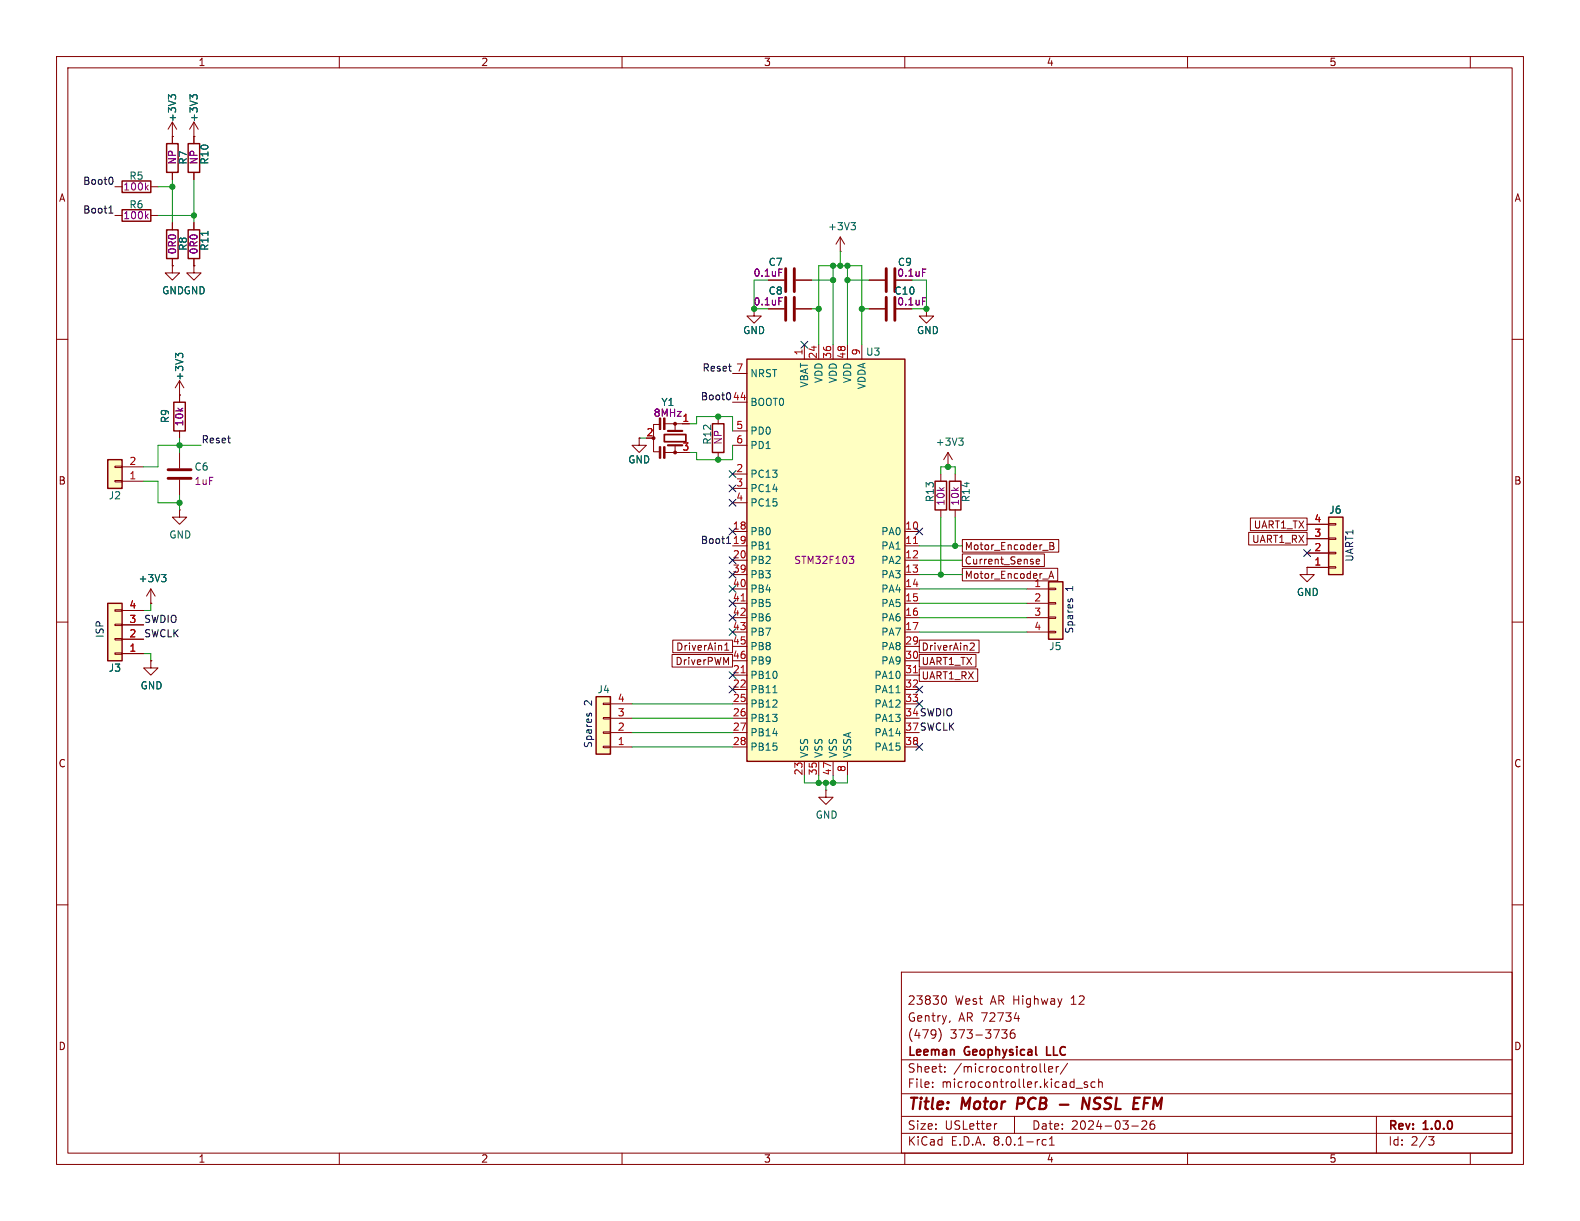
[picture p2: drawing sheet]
<svg xmlns="http://www.w3.org/2000/svg" width="279mm" height="216mm" viewBox="0 0 279 216" stroke-linecap="round" stroke-linejoin="round" font-family="sans-serif">
<g fill="none" stroke="#840000" stroke-width=".18">
<path d="M10 10h259.4v195.9h-259.4zM12 12h255.4v191.9h-255.4zM60 10v2M110 10v2M160 10v2M210 10v2M260 10v2M10 60h2M267.4 60h2M10 110h2M267.4 110h2M10 160h2"/>
<path d="M267.4 160h2M159.4 171.9h108v32h-108zM166.9 176.1a.81 .81 0 0 1 .5 .6 .81 .81 0 0 1-.3 .8l-.2 .1M180.1 179.6v1M159.4 197.4h108M159.4 193.4h108M159.4 187.4h108M164.9 192.1v.2M164.9 191.4v.1M166.1 181.9a1.74 1.74 0 0 1-.1 2.3M167.1 189.4v.2M167.1 188.7v.1"/>
<path d="M168 180.5l-.1 .3M176.3 198.7l-.3 .1M177.1 182.1h1l-.5 .6 .4 .1 .1 .5-.3 .3h-.4M179.4 182.1a.59 .59 0 0 0-.8 .6v.6l.2 .2 .4 .1 .2-.2 .1-.5-.1-.2h-.5l-.3 .2M179.4 180.1h.9M179.4 197.4v3M184.7 188.1v1.3l.2 .2M185.4 189.1l.7-.2v-.2l-.5-.1-.2 .2 .1 .7h.6M186.8 188.6v1M187.2 188.6l-.3 .1-.1 .2M188.8 188l-1.3 1.9M190.3 192.4h1.1"/>
<path d="M192.3 191.4l-.4-.1-.2 .2 .1 .2 .5 .2v.3h-.6M193.6 191.4l-.4-.1-.3 .3v.4l.2 .2h.5M194.3 191.4l.2-.1 .4 .1v.9M194.3 190.8v1.5M200.1 199.1h1.2M201.9 198.3l.6-.1 .2 .1 .1 .3-.9 1.1h.9M204.1 198.2a.59 .59 0 0 0-.7 .6v.6l.1 .2 .4 .1 .2-.2 .1-.5-.1-.2h-.5l-.2 .2M243.4 197.4v6.5M60 203.9v2M110 203.9v2M159.4 200.4h108M160 203.9v2"/>
<path d="M185 201.6l-.4-.1-.3 .3v.4l.1 .2h.6M185.6 202.5h.8M185.6 201.4l.4-.4v1.5M210 203.9v2M252.6 201h1l-.5 .6 .4 .1 .1 .5-.3 .3h-.4M260 203.9v2"/>
</g>
<path d="M180 194.1l-.2 2M187.4 195.3h1.5M192.7 194.1l-.2 2-.9-2-.3 2M202.3 195.1h.7M203.4 194.1h-1l-.2 2" fill="none" stroke="#840000" stroke-width=".4"/>
<path d="M185.1 185.1v1.5h.7" fill="none" stroke="#840000" stroke-width=".3"/>
<path d="M234.9 91.4h2.6v10.2h-2.6z" fill="#ffffc2"/>
<g fill="none" stroke="#840000" stroke-width=".18">
<path d="M30.5 39.4v1.2M34.3 39.4v1.2M30.5 47v1.3h1.2l-1.2 1.2-1.3-1.2h1.3M30.5 47h.1M30.5 45.7v1.3M34.3 47v1.3h1.3l-1.3 1.2-1.3-1.2h1.3M34.3 47h.1M34.3 45.7v1.3M133.3 54.6v1.3h-1.2l1.2 1.3 1.3-1.3h-1.3M135.9 49.5h2.8M140.7 49.5h2.8M148.6 44.5h.1"/>
<path d="M148.6 41.9l-.8 1.3M148.6 41.9v2.6M148.6 41.9l.8 1.3M31.7 69.9h.1M31.7 67.3l-.7 1.3M31.7 67.3v3.8M31.7 76.2v1.3M31.7 67.3l.8 1.3M113 77.5v1.2h-1.2l1.2 1.3 1.3-1.3h-1.3M113 77.5h.1M116.7 75.1h-1.1v4.8h1M117.6 74.9h4.3"/>
<path d="M119.4 74.9v1.2M119.4 78.7v1.3M31.7 90.2v1.2h1.3l-1.3 1.3-1.2-1.3h1.2M31.7 90.2h.1M31.7 80v2.8M31.7 84.8v2.8M117.6 80h3M167.6 82.6h.1M167.6 80l-.7 1.3M167.6 80v2.6M167.6 80l.8 1.3M231.1 97.8h3.8"/>
<path d="M231.1 95.3h3.8M231.1 92.7h3.8M234.9 92.6h1.3v.2h-1.3zM234.9 95.1h1.3v.3h-1.3zM234.9 97.7h1.3v.2h-1.3zM26.7 106.7h.1M26.7 104.1l-.8 1.3M26.7 104.1v2.6M26.7 104.1l.7 1.3M231.1 100.3v1.3h1.3l-1.3 1.3-1.2-1.3h1.2M231.1 100.3h.1M231.1 100.3h3.8"/>
<path d="M234.9 100.2h1.3v.3h-1.3z"/>
</g>
<path d="M29.5 40.6h2v5.1h-2zM33.3 40.6h2v5.1h-2zM30.7 71.1h2.1v5.1h-2.1zM234.9 91.4h2.6v10.2h-2.6z" fill="none" stroke="#840000" stroke-width=".25"/>
<path d="M150.5 39.4h.8l-.5 .4M151 39.8l.3 .3v.3l-.3 .2M36.8 40.9v.7M31.5 62.9l-.4-.4v.8M31.5 62.7l.3-.2h.3l.2 .2M169.5 77.5h.8l-.4 .4M170.1 77.9l.2 .3v.3l-.2 .2M28.6 101.6h.7l-.4 .5M29.1 102.1l.2 .2v.3l-.2 .3" fill="none" stroke="#006464" stroke-width=".18"/>
<g fill="#840000" stroke="#840000" stroke-width=".18">
<path d="M116.6 73.9h.2v2h-.2z"/>
<path d="M117.3 73.9h.3v2h-.3z"/>
<path d="M116.6 79h.2v2h-.2z"/>
<path d="M117.3 79h.3v2h-.3z"/>
<circle cx="119.4" cy="74.9" r=".25"/>
<circle cx="115.6" cy="77.5" r=".25"/>
<circle cx="119.4" cy="80" r=".25"/>
</g>
<path d="M117.5 76.8h3.8v1.3h-3.8z" fill="none" stroke="#840000" stroke-width=".3"/>
<path d="M118.1 76.2h2.5M118.1 78.7h2.5" fill="none" stroke="#840000" stroke-width=".38"/>
<path d="M138.9 47.5v4.1M140.5 47.5v4.1M29.7 84.6h4.1M29.7 83.1h4.1" fill="none" stroke="#840000" stroke-width=".51"/>
<path d="M19 81.3h2.6v5.1h-2.6z" fill="#ffffc2"/>
<path d="M20.3 82.4h1.3v.3h-1.3zM20.3 85h1.3v.2h-1.3zM21.6 85.1h3.8M21.6 82.6h3.8" fill="none" stroke="#840000" stroke-width=".18"/>
<path d="M19 81.3h2.6v5.1h-2.6z" fill="none" stroke="#840000" stroke-width=".25"/>
<path d="M19 106.7h2.6v10.1h-2.6z" fill="#ffffc2"/>
<g fill="none" stroke="#840000" stroke-width=".18">
<path d="M20.3 33h1.3M20.3 38.1h1.3M26.7 33h1.2M26.7 38.1h1.2M30.5 24.1h.1M30.5 21.6l-.8 1.3M30.5 21.6v3.8M30.5 30.5v1.3M30.5 21.6l.7 1.3M34.3 24.1h.1M34.3 21.6l-.8 1.3M34.3 21.6v3.8"/>
<path d="M34.3 30.5v1.3M34.3 21.6l.8 1.3M135.9 54.6h2.8M140.7 54.6h2.8M153.7 54.6h2.8M153.7 49.5h2.8M163.8 54.6v1.3h1.3l-1.3 1.3-1.2-1.3h1.2M163.8 54.6h.1M166.4 83.8v1.3M166.4 90.2v1.2M168.9 83.8v1.3M168.9 90.2v1.2"/>
<path d="M20.3 107.8h1.3v.3h-1.3zM20.3 110.4h1.3v.2h-1.3zM20.3 112.9h1.3v.3h-1.3zM20.3 115.4h1.3v.3h-1.3zM21.6 115.6h3.8M21.6 113h3.8M21.6 110.5h3.8M21.6 108h3.8M26.7 116.8v1.3h1.2l-1.2 1.3-1.3-1.3h1.3M26.7 116.8h.1M146 139.7v1.3h1.3l-1.3 1.2-1.2-1.2h1.2M146 139.7h.1"/>
</g>
<path d="M21.6 32h5.1v2h-5.1zM21.6 37.1h5.1v2h-5.1zM29.5 25.4h2v5.1h-2zM33.3 25.4h2v5.1h-2zM165.4 85.1h2v5.1h-2zM167.9 85.1h2v5.1h-2zM19 106.7h2.6v10.1h-2.6z" fill="none" stroke="#840000" stroke-width=".25"/>
<path d="M138.9 52.6v4M140.5 52.6v4M156.7 47.5v4.1M156.7 52.6v4M158.2 47.5v4.1M158.2 52.6v4" fill="none" stroke="#840000" stroke-width=".51"/>
<path d="M25.9 33.1l.3 .5M25.9 38.2l.3 .5M26.2 32.8l-.5 .4M26.2 37.8l-.5 .5M163.1 52.6h.6M163.1 47.6h.6" fill="none" stroke="#840084" stroke-width=".18"/>
<path d="M30.3 17.2l-.5-.4v.7M30.3 17l.2-.2h.3l.3 .2M34.1 17l.2-.2h.3l.3 .2M34.1 17.2l-.5-.4v.7" fill="none" stroke="#006464" stroke-width=".18"/>
<path d="M185.4 102.9h2.6v10.1h-2.6z" fill="#ffffc2"/>
<path d="M181.6 104.1h3.8M181.6 106.7h3.8M181.6 109.2h3.8M181.6 111.8h3.8M185.4 111.6h1.3v.3h-1.3zM185.4 109.1h1.3v.2h-1.3zM185.4 106.6h1.3v.2h-1.3zM185.4 104h1.3v.3h-1.3z" fill="none" stroke="#840000" stroke-width=".18"/>
<path d="M185.4 102.9h2.6v10.1h-2.6z" fill="none" stroke="#840000" stroke-width=".25"/>
<path d="M105.4 123.2h2.5v10.2h-2.5z" fill="#ffffc2"/>
<path d="M106.7 124.3h1.2v.3h-1.2zM106.7 126.9h1.2v.2h-1.2zM106.7 129.4h1.2v.3h-1.2zM106.7 132h1.2v.2h-1.2zM107.9 132.1h3.9M107.9 129.5h3.9M107.9 127h3.9M107.9 124.5h3.9" fill="none" stroke="#840000" stroke-width=".18"/>
<path d="M105.4 123.2h2.5v10.2h-2.5z" fill="none" stroke="#840000" stroke-width=".25"/>
<path d="M132.1 63.5h27.9v71.1h-27.9z" fill="#ffffc2"/>
<path d="M126 74.9h2v5.1h-2zM132.1 63.5h27.9v71.1h-27.9z" fill="none" stroke="#840000" stroke-width=".25"/>
<g fill="none" stroke="#840000" stroke-width=".18">
<path d="M30.5 24.1h.1M30.5 24.1v1.3M30.5 30.5v1.3M30.5 39.4v1.2M34.3 24.1h.1M34.3 24.1v1.3M34.3 30.5v1.3M34.3 39.4v1.2M30.5 47h.1M30.5 45.7v1.3M34.3 47h.1M34.3 45.7v1.3"/>
<path d="M135.9 54.6h2.8M135.9 49.5h2.8M140.7 54.6h2.8M140.7 49.5h2.8M153.7 54.6h2.8M153.7 49.5h2.8M163.8 54.6h.1M31.7 69.9h.1M31.7 69.9v1.2M31.7 76.2v1.3M113 77.5h.1M120.6 74.9h1.3"/>
<path d="M127 73.7v1.2M129.5 71.1h2.6M129.5 76.2h2.6M129.5 78.7h2.6M129.5 66h2.6M142.2 61v2.5M144.8 61v2.5M147.3 61v2.5M149.9 61v2.5M152.4 61v2.5M127 80v1.3M129.5 94h2.6"/>
<path d="M129.5 96.5h2.6M129.5 99.1h2.6M129.5 83.8h2.6M129.5 86.4h2.6M129.5 88.9h2.6M160 94h2.6M160 96.5h2.6M160 99.1h2.6M170.2 95.4h17v2.2h-17zM170.2 97.9h14.5v2.3h-14.5zM183.2 99.3l.6-.1v-.3h-.4l-.2 .2 .1 .6h.5M184.4 97.3h1"/>
<path d="M185.7 96.5h.4M185.7 95.9h.4l.2 .3-.2 .3 .2 .1 .1 .3-.3 .3h-.4zM220.8 94.1h10.3v2.3h-10.3zM221.1 91.6h10v2.2h-10zM231.1 97.8h3.8M231.1 95.3h3.8M231.1 92.7h3.8M21.6 115.6h3.8M21.6 113h3.8M21.6 110.5h3.8M21.6 108h3.8M26.7 106.7h.1"/>
<path d="M26.7 116.8h.1M118.8 115.7h10.7v2.3h-10.7zM119 113.2h10.5v2.2h-10.5zM128.2 115h.7M128.2 114.1l.3-.4v1.3M129.5 101.6h2.6M129.5 104.1h2.6M129.5 106.7h2.6M129.5 109.2h2.6M129.5 111.8h2.6M129.5 119.4h2.6M129.5 114.3h2.6"/>
<path d="M129.5 116.8h2.6M160 101.6h2.6M160 104.1h2.6M160 106.7h2.6M160 109.2h2.6M160 111.8h2.6M160 119.4h2.6M160 114.3h2.6M160 116.8h2.6M162.6 115.7h10v2.3h-10zM162.6 118.3h10.3v2.2h-10.3zM162.6 113.2h10.5v2.2h-10.5z"/>
<path d="M170.2 100.5h16.8v2.2h-16.8zM171.6 113.8l.4-.1 .3 .4-.8 .9h.8M184.4 102.4h1M185.5 102.3l.4-1.3 .4 1.3M185.6 101.9h.6M231.1 100.3h.1M231.1 100.3h3.8M129.5 121.9h2.6M129.5 124.5h2.6M129.5 127h2.6M129.5 129.5h2.6M129.5 132.1h2.6"/>
<path d="M142.2 134.6v2.6M144.8 134.6v2.6M147.3 134.6v2.6M149.9 134.6v2.6M160 121.9h2.6M160 124.5h2.6M160 132.1h2.6"/>
</g>
<path d="M161.5 96.1h.8M131.1 119h.7M131.1 106.3h.7M161.5 119h.8" fill="none" stroke="#a90000" stroke-width=".18"/>
<path d="M30.3 17.2l-.5-.4v.7M30.3 17l.2-.2h.3l.3 .2M34.1 17l.2-.2h.3l.3 .2M34.1 17.2l-.5-.4v.7M36.8 40.9v.7M31.5 62.9l-.4-.4v.8M31.5 62.7l.3-.2h.3l.2 .2M28.6 101.6h.7l-.4 .5M29.1 102.1l.2 .2v.3l-.2 .3M136.7 122.5h.7M158.4 122.5h.8" fill="none" stroke="#006464" stroke-width=".18"/>
<path d="M163.1 52.6h.6M163.1 47.6h.6M150.2 98.4h.8l-.5 .5 .4 .1 .1 .4-.3 .2h-.3" fill="none" stroke="#840084" stroke-width=".18"/>
<path d="M19.3 37.7h.7M19.5 36.6l.1-.2v1.3M19.7 31.3a.79 .79 0 0 1 0 1.3M128.9 69.4l.1 .1M129 70.6l-.1 .1M128.5 96.1h.7M128.7 95l.1-.2v1.3" fill="none" stroke="#0f0f0f" stroke-width=".18"/>
<path d="M188.9 105.9v.2M189.3 106.1l.2-.2 .2 .2M103.8 126.2v.1M104.2 126.3l.2-.2 .2 .2" fill="none" stroke="#0000c2" stroke-width=".18"/>
<g fill="none" stroke="#009600" stroke-width=".18">
<path d="M27.9 38.1h6.4M27.9 33h2.6M30.5 31.8v7.6M34.3 31.8v7.6M133.3 49.5v5.1M143.5 49.5h3.8M143.5 54.6h1.3M147.3 47v14M148.6 44.5v2.5M149.9 49.5h3.8M149.9 47v14M152.4 54.6h1.3"/>
<path d="M161.3 49.5h2.5v5.1h-2.5M31.7 77.5v2.5M35.6 78.7h-7.7v3.9h-2.5M113 77.5h1.3M121.9 74.9h1.3v-1.2h6.3v2.5M129.5 78.7v2.6h-6.3v-1.3h-1.3M144.8 61v-14h7.6v14M25.4 85.1h2.5v3.8h3.8M31.7 87.6v2.6M162.6 96.5h7.6M162.6 99.1h7.6M166.4 83.8v-1.2h2.5v1.2"/>
<path d="M166.4 91.4v10.2M168.9 91.4v5.1M25.4 115.6h1.3v1.2M26.7 106.7v1.3h-1.3M162.6 101.6h7.6M162.6 111.8h19M162.6 106.7h19M162.6 104.1h19M162.6 109.2h19M111.8 127h17.7M111.8 124.5h17.7M111.8 129.5h17.7"/>
<path d="M111.8 132.1h17.7M142.2 137.2v1.2h7.7v-1.2M144.8 137.2v1.2M146 138.4v1.3M147.3 137.2v1.2"/>
</g>
<g fill="none" stroke="#000084" stroke-width=".18">
<path d="M141.6 60.4l1.2 1.2M142.8 60.4l-1.2 1.2M128.9 85.8l1.2 1.2M128.9 88.3l1.2 1.2M128.9 83.2l1.2 1.2M128.9 93.4l1.2 1.2M128.9 98.5l1.2 1.2M130.1 85.8l-1.2 1.2M130.1 88.3l-1.2 1.2M130.1 83.2l-1.2 1.2M130.1 93.4l-1.2 1.2M130.1 98.5l-1.2 1.2"/>
<path d="M162 93.4l1.2 1.2M163.2 93.4l-1.2 1.2M230.5 97.2l1.2 1.2M231.7 97.2l-1.2 1.2M128.9 108.6l1.2 1.2M128.9 111.2l1.2 1.2M128.9 103.5l1.2 1.2M128.9 106.1l1.2 1.2M128.9 101l1.2 1.2M128.9 118.8l1.2 1.2M130.1 108.6l-1.2 1.2M130.1 111.2l-1.2 1.2"/>
<path d="M130.1 103.5l-1.2 1.2M130.1 106.1l-1.2 1.2M130.1 101l-1.2 1.2M130.1 118.8l-1.2 1.2M128.9 121.3l1.2 1.2M130.1 121.3l-1.2 1.2M162 131.5l1.2 1.2M162 123.9l1.2 1.2M162 121.3l1.2 1.2M163.2 131.5l-1.2 1.2M163.2 123.9l-1.2 1.2M163.2 121.3l-1.2 1.2"/>
</g>
<g fill="#009600" stroke="#009600" stroke-width=".18">
<circle cx="166.4" cy="101.6" r=".46"/>
<circle cx="147.3" cy="138.4" r=".46"/>
<circle cx="144.8" cy="138.4" r=".46"/>
<circle cx="146" cy="138.4" r=".46"/>
<circle cx="168.9" cy="96.5" r=".46"/>
<circle cx="34.3" cy="38.1" r=".46"/>
<circle cx="30.5" cy="33" r=".46"/>
<circle cx="148.6" cy="47" r=".46"/>
<circle cx="149.9" cy="47" r=".46"/>
<circle cx="149.9" cy="49.5" r=".46"/>
<circle cx="147.3" cy="49.5" r=".46"/>
<circle cx="147.3" cy="47" r=".46"/>
<circle cx="127" cy="81.3" r=".46"/>
<circle cx="144.8" cy="54.6" r=".46"/>
<circle cx="133.3" cy="54.6" r=".46"/>
<circle cx="127" cy="73.7" r=".46"/>
<circle cx="31.7" cy="88.9" r=".46"/>
<circle cx="31.7" cy="78.7" r=".46"/>
<circle cx="152.4" cy="54.6" r=".46"/>
<circle cx="163.8" cy="54.6" r=".46"/>
<circle cx="167.6" cy="82.6" r=".46"/>
</g>
<g font-size="2.8" fill="#840000">
<text x="160.4" y="196.8">Title:</text>
<text x="170.1" y="196.8">Motor</text>
<text x="180.7" y="196.8">PCB</text>
<text x="193.8" y="196.8">NSSL</text>
<text x="203.6" y="196.8">EFM</text>
</g>
<g font-size="2.1" fill="#840000">
<text x="160.4" y="177.9">23830</text>
<text x="168.8" y="177.9">West</text>
<text x="175.2" y="177.9">AR Highway</text>
<text x="189.7" y="177.9">12</text>
<text x="160.4" y="183.9">(479)</text>
<text x="160.4" y="180.9">Gentry,</text>
<text x="168" y="183.9">373-3736</text>
<text x="169.5" y="180.9">AR 72734</text>
<text x="160.4" y="189.9">Sheet:</text>
<text x="160.4" y="187.1">Leeman</text>
<text x="168.6" y="189.9">/microcontroller/</text>
<text x="170.6" y="187.1">Geophysical</text>
<text x="185.7" y="187.1">LLC</text>
<text x="160.4" y="192.6">File:</text>
<text x="166.5" y="192.6">microcontroller.kicad_sch</text>
<text x="160.4" y="202.8">KiCad</text>
<text x="160.4" y="200">Size:</text>
<text x="167.1" y="200">USLetter</text>
<text x="168.1" y="202.8">E.D.A.</text>
<text x="175.7" y="202.8">8.0.1-rc1</text>
<text x="182.4" y="200">Date:</text>
<text x="189.4" y="200">2024-03-26</text>
<text x="245.4" y="200.2">Rev:</text>
<text x="245.4" y="202.8">Id:</text>
<text x="249.5" y="202.8">2/3</text>
<text x="251.8" y="200.2">1.0.0</text>
</g>
<g font-size="1.8" fill="#840000">
<text x="35" y="11.9">1</text>
<text x="85" y="11.9">2</text>
<text x="135" y="11.9">3</text>
<text x="185" y="11.9">4</text>
<text x="235" y="11.9">5</text>
<text x="10.3" y="35.9">A</text>
<text x="267.7" y="35.9">A</text>
<text x="158.6" y="49.1">0.1uF</text>
<text x="133.2" y="54.2">0.1uF</text>
<text x="158.6" y="54.2">0.1uF</text>
<text x="10.3" y="85.9">B</text>
<text x="267.7" y="85.9">B</text>
<text x="221.6" y="93.7">UART1_TX</text>
<text x="170.5" y="97.5">Motor_Encoder_B</text>
<text x="170.5" y="100">Current_Sense</text>
<text x="221.3" y="96.2">UART1_RX</text>
<text x="170.5" y="102.6">Motor_Encoder_A</text>
<text x="182.8" y="103.9">1</text>
<text x="119.3" y="117.8">DriverPWM</text>
<text x="119.5" y="115.3">DriverAin1</text>
<text x="162.9" y="117.8">UART1_TX</text>
<text x="162.9" y="115.3">DriverAin2</text>
<text x="162.9" y="120.3">UART1_RX</text>
<text x="10.3" y="135.9">C</text>
<text x="267.7" y="135.9">C</text>
<text x="10.3" y="185.9">D</text>
<text x="267.7" y="185.9">D</text>
<text x="35" y="205.8">1</text>
<text x="85" y="205.8">2</text>
<text x="135" y="205.8">3</text>
<text x="185" y="205.8">4</text>
<text x="235" y="205.8">5</text>
</g>
<g font-size="1.8" fill="#006464">
<text x="31.3" y="21.7" transform="rotate(-90 31.3 21.7)">+3V3</text>
<text x="35.2" y="21.7" transform="rotate(-90 35.2 21.7)">+3V3</text>
<text x="37.1" y="29.2" transform="rotate(-90 37.1 29.2)">R10</text>
<text x="146.3" y="40.9">+3V3</text>
<text x="37.1" y="44.4" transform="rotate(-90 37.1 44.4)">R11</text>
<text x="28.6" y="52.2">GNDGND</text>
<text x="131.3" y="59.3">GND</text>
<text x="162" y="59.3">GND</text>
<text x="153" y="63.1">U3</text>
<text x="32.6" y="67.4" transform="rotate(-90 32.6 67.4)">+3V3</text>
<text x="132.6" y="72">BOOT0</text>
<text x="132.6" y="66.9">NRST</text>
<text x="143.1" y="68.6" transform="rotate(-90 143.1 68.6)">VBAT</text>
<text x="145.6" y="67.8" transform="rotate(-90 145.6 67.8)">VDD</text>
<text x="148.2" y="67.8" transform="rotate(-90 148.2 67.8)">VDD</text>
<text x="150.7" y="67.8" transform="rotate(-90 150.7 67.8)">VDD</text>
<text x="153.3" y="68.9" transform="rotate(-90 153.3 68.9)">VDDA</text>
<text x="30.1" y="74.9" transform="rotate(-90 30.1 74.9)">R9</text>
<text x="132.6" y="77.1">PD0</text>
<text x="34.3" y="83.4">C6</text>
<text x="111" y="82.1">GND</text>
<text x="126" y="78.7" transform="rotate(-90 126 78.7)">R12</text>
<text x="132.6" y="79.6">PD1</text>
<text x="165.4" y="79">+3V3</text>
<text x="19.1" y="88.5">J2</text>
<text x="132.6" y="84.7">PC13</text>
<text x="132.6" y="87.2">PC14</text>
<text x="132.6" y="89.8">PC15</text>
<text x="165.3" y="88.9" transform="rotate(-90 165.3 88.9)">R13</text>
<text x="171.7" y="88.9" transform="rotate(-90 171.7 88.9)">R14</text>
<text x="29.8" y="95.4">GND</text>
<text x="132.6" y="94.8">PB0</text>
<text x="155.7" y="94.8">PA0</text>
<text x="235" y="91">J6</text>
<text x="132.6" y="97.4">PB1</text>
<text x="132.6" y="99.9">PB2</text>
<text x="155.7" y="97.4">PA1</text>
<text x="155.7" y="99.9">PA2</text>
<text x="24.4" y="103.1">+3V3</text>
<text x="132.6" y="102.5">PB3</text>
<text x="132.6" y="105">PB4</text>
<text x="132.6" y="107.5">PB5</text>
<text x="155.7" y="102.5">PA3</text>
<text x="155.7" y="105">PA4</text>
<text x="155.7" y="107.5">PA5</text>
<text x="229.2" y="105.6">GND</text>
<text x="132.6" y="110.1">PB6</text>
<text x="132.6" y="112.6">PB7</text>
<text x="155.7" y="110.1">PA6</text>
<text x="155.7" y="112.6">PA7</text>
<text x="19.1" y="119">J3</text>
<text x="132.6" y="115.2">PB8</text>
<text x="132.6" y="117.7">PB9</text>
<text x="155.7" y="115.2">PA8</text>
<text x="155.7" y="117.7">PA9</text>
<text x="185.4" y="115.2">J5</text>
<text x="24.8" y="122.1">GND</text>
<text x="105.6" y="122.8">J4</text>
<text x="132.6" y="120.2">PB10</text>
<text x="132.6" y="122.8">PB11</text>
<text x="132.6" y="125.3">PB12</text>
<text x="154.5" y="120.2">PA10</text>
<text x="154.5" y="122.8">PA11</text>
<text x="154.5" y="125.3">PA12</text>
<text x="132.6" y="127.9">PB13</text>
<text x="132.6" y="130.4">PB14</text>
<text x="154.5" y="127.9">PA13</text>
<text x="154.5" y="130.4">PA14</text>
<text x="132.6" y="132.9">PB15</text>
<text x="143.1" y="134.1" transform="rotate(-90 143.1 134.1)">VSS</text>
<text x="145.6" y="134.1" transform="rotate(-90 145.6 134.1)">VSS</text>
<text x="148.2" y="134.1" transform="rotate(-90 148.2 134.1)">VSS</text>
<text x="150.7" y="134.1" transform="rotate(-90 150.7 134.1)">VSSA</text>
<text x="154.5" y="132.9">PA15</text>
<text x="144.1" y="145">GND</text>
</g>
<g font-size="1.8" fill="#840084">
<text x="31.3" y="29.2" transform="rotate(-90 31.3 29.2)">NP</text>
<text x="33.2" y="29.2" transform="rotate(-90 33.2 29.2)">R7</text>
<text x="35.2" y="29.2" transform="rotate(-90 35.2 29.2)">NP</text>
<text x="21.7" y="33.9">100k</text>
<text x="22.8" y="32">R5</text>
<text x="21.7" y="39">100k</text>
<text x="22.8" y="37.1">R6</text>
<text x="31.3" y="45.1" transform="rotate(-90 31.3 45.1)">0R0</text>
<text x="33.2" y="44.4" transform="rotate(-90 33.2 44.4)">R8</text>
<text x="35.2" y="45.1" transform="rotate(-90 35.2 45.1)">0R0</text>
<text x="135.8" y="47.2">C7</text>
<text x="158.7" y="47.2">C9</text>
<text x="133.2" y="49.1">0.1uF</text>
<text x="135.8" y="52.3">C8</text>
<text x="158.1" y="52.3">C10</text>
<text x="116.9" y="72">Y1</text>
<text x="32.6" y="75.5" transform="rotate(-90 32.6 75.5)">10k</text>
<text x="115.5" y="73.9">8MHz</text>
<text x="127.9" y="78.7" transform="rotate(-90 127.9 78.7)">NP</text>
<text x="34.3" y="86">1uF</text>
<text x="167.2" y="89.5" transform="rotate(-90 167.2 89.5)">10k</text>
<text x="169.8" y="89.5" transform="rotate(-90 169.8 89.5)">10k</text>
<text x="140.3" y="99.9">STM32F103</text>
</g>
<g font-size="1.8" fill="#0f0f0f">
<text x="14.6" y="32.8">Boot0</text>
<text x="14.6" y="37.8">Boot1</text>
<text x="124.1" y="65.8">Reset</text>
<text x="123.8" y="70.9">Boot0</text>
<text x="129.5" y="70.9">44</text>
<text x="35.6" y="78.5">Reset</text>
<text x="123.8" y="96.3">Boot1</text>
<text x="25.4" y="112.8">SWCLK</text>
<text x="25.4" y="110.2">SWDIO</text>
<text x="160" y="126.7">34 SWDIO</text>
<text x="160" y="129.3">37 SWCLK</text>
</g>
<g font-size="1.8" fill="#a90000">
<text x="130.1" y="65.8">7</text>
<text x="142" y="62.9" transform="rotate(-90 142 62.9)">1</text>
<text x="144.5" y="63.5" transform="rotate(-90 144.5 63.5)">24</text>
<text x="147.1" y="63.5" transform="rotate(-90 147.1 63.5)">36</text>
<text x="149.6" y="63.5" transform="rotate(-90 149.6 63.5)">48</text>
<text x="152.1" y="62.9" transform="rotate(-90 152.1 62.9)">9</text>
<text x="114.2" y="77.2">2</text>
<text x="120.6" y="74.7">1</text>
<text x="130.1" y="75.9">5</text>
<text x="22.8" y="82.3">2</text>
<text x="120.6" y="79.8">3</text>
<text x="130.1" y="83.6">2</text>
<text x="130.1" y="78.5">6</text>
<text x="22.8" y="84.8">1</text>
<text x="130.1" y="86.1">3</text>
<text x="130.1" y="88.6">4</text>
<text x="129.5" y="93.7">18</text>
<text x="160" y="93.7">10</text>
<text x="232.3" y="95">3</text>
<text x="232.3" y="92.5">4</text>
<text x="129.5" y="96.3">19</text>
<text x="129.5" y="98.8">20</text>
<text x="129.5" y="101.3">39</text>
<text x="160" y="96.3">11</text>
<text x="160" y="98.8">12</text>
<text x="160" y="101.3">13</text>
<text x="232.3" y="100.1">1</text>
<text x="232.3" y="97.5">2</text>
<text x="22.8" y="107.7">4</text>
<text x="129.5" y="103.9">40</text>
<text x="129.5" y="106.4">41</text>
<text x="160" y="103.9">14</text>
<text x="160" y="106.4">15</text>
<text x="182.8" y="106.4">2</text>
<text x="22.8" y="112.8">2</text>
<text x="22.8" y="110.2">3</text>
<text x="129.5" y="109">42</text>
<text x="129.5" y="111.5">43</text>
<text x="160" y="109">16</text>
<text x="160" y="111.5">17</text>
<text x="182.8" y="109">3</text>
<text x="182.8" y="111.5">4</text>
<text x="22.8" y="115.3">1</text>
<text x="129.5" y="119.1">21</text>
<text x="129.5" y="114">45</text>
<text x="129.5" y="116.6">46</text>
<text x="160" y="114">29</text>
<text x="160" y="116.6">30</text>
<text x="160" y="119.1">31</text>
<text x="109.1" y="124.2">4</text>
<text x="129.5" y="121.7">22</text>
<text x="129.5" y="124.2">25</text>
<text x="160" y="121.7">32</text>
<text x="160" y="124.2">33</text>
<text x="109.1" y="131.8">1</text>
<text x="109.1" y="129.3">2</text>
<text x="109.1" y="126.7">3</text>
<text x="129.5" y="126.7">26</text>
<text x="129.5" y="129.3">27</text>
<text x="129.5" y="131.8">28</text>
<text x="160" y="131.8">38</text>
<text x="142" y="137.2" transform="rotate(-90 142 137.2)">23</text>
<text x="144.5" y="137.2" transform="rotate(-90 144.5 137.2)">35</text>
<text x="147.1" y="137.2" transform="rotate(-90 147.1 137.2)">47</text>
<text x="149.6" y="136.6" transform="rotate(-90 149.6 136.6)">8</text>
</g>
<g font-size="1.8" fill="#0000c2">
<text x="239.4" y="99.4" transform="rotate(-90 239.4 99.4)">UART1</text>
<text x="189.9" y="104.6" transform="rotate(-90 189.9 104.6)">1</text>
<text x="18.4" y="112.9" transform="rotate(-90 18.4 112.9)">ISP</text>
<text x="189.9" y="112.1" transform="rotate(-90 189.9 112.1)">Spares</text>
<text x="104.8" y="124.8" transform="rotate(-90 104.8 124.8)">2</text>
<text x="104.8" y="132.4" transform="rotate(-90 104.8 132.4)">Spares</text>
</g>
</svg>
